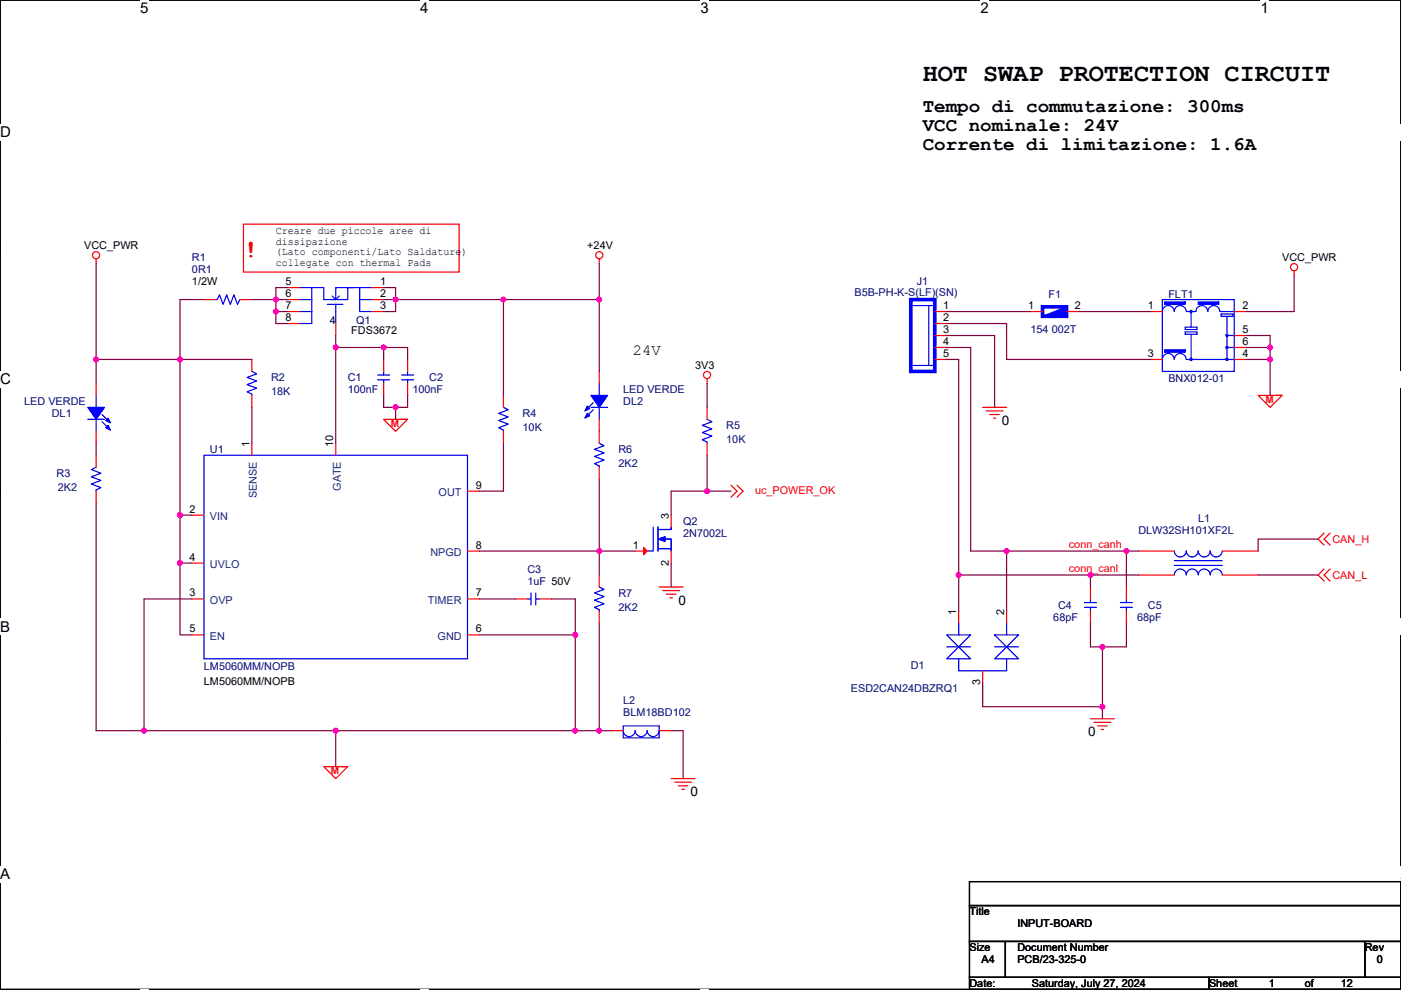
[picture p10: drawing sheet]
<svg xmlns="http://www.w3.org/2000/svg" width="297mm" height="210mm" viewBox="0 0 297 210" stroke-linecap="round" stroke-linejoin="round" font-family="sans-serif">
<path d="M.1 0h296.9v209.8h-296.9z" fill="none" stroke="#000" stroke-width=".25"/>
<g fill="#fff">
<path d="M29.7 0h1.8v3.6h-1.8z"/>
<path d="M29.7 209.8l1.8 .1z"/>
</g>
<path d="M59.4 0h.1M59.4 209.8h.1" fill="none" stroke="#000" stroke-width=".25"/>
<g fill="#fff">
<path d="M89.1 0h1.8v3.6h-1.8z"/>
<path d="M89.1 209.8l1.8 .1z"/>
</g>
<path d="M118.8 0h.1M118.8 209.8h.1" fill="none" stroke="#000" stroke-width=".25"/>
<g fill="#fff">
<path d="M148.5 0h1.8v3.6h-1.8z"/>
<path d="M148.5 209.8l1.8 .1z"/>
</g>
<path d="M178.2 0h.1M178.2 209.8h.1" fill="none" stroke="#000" stroke-width=".25"/>
<g fill="#fff">
<path d="M207.9 0h1.7v3.6h-1.7z"/>
<path d="M207.9 209.8l1.7 .1z"/>
</g>
<path d="M237.6 0h.1M237.6 209.8h.1" fill="none" stroke="#000" stroke-width=".25"/>
<g fill="#fff">
<path d="M267.3 0h1.7v3.6h-1.7z"/>
<path d="M267.3 209.8l1.7 .1z"/>
<path d="M.1 26.3h2.2v3.5h-2.2z"/>
<path d="M297 26.3v3.5z"/>
<path d="M.1 78.7h2.2v3.5h-2.2z"/>
<path d="M297 78.7v3.5z"/>
</g>
<path d="M.1 52.5h.1M297 52.5h.1" fill="none" stroke="#000" stroke-width=".25"/>
<g fill="#fff">
<path d="M.1 131.2h2.1v3.5h-2.1z"/>
<path d="M297 131.2v3.5z"/>
</g>
<path d="M.1 104.9h.1M297 104.9h.1" fill="none" stroke="#000" stroke-width=".25"/>
<g fill="#fff">
<path d="M0 183.6h2.2v3.5h-2.2z"/>
<path d="M297 183.6v3.5z"/>
</g>
<path d="M.1 157.4h.1M297 157.4h.1M205.5 199.7h7.7v7.6h-7.7zM205.5 187h91.5v5.1h-91.5zM205.5 192.1h91.5v7.6h-91.5zM213.2 199.7h76.2v7.6h-76.2zM289.4 199.7h7.6v7.6h-7.6zM205.5 207.3h50.8v2.5h-50.8zM256.3 207.3h40.7v2.5h-40.7z" fill="none" stroke="#000" stroke-width=".25"/>
<g fill="none" stroke="#f00" stroke-width=".25">
<path d="M20.4 54.9v1M51.6 47.5h45.7v10.2h-45.7zM127.1 54.9v1M274.4 57.4v1.1M43.2 63.5h2.6M50.9 63.5h2.5M53.4 76.2v2.6M61 61h2.6M61 63.5h2.6M61 66.1h2.6M61 68.6h2.6M71.2 68.6v2.6"/>
<path d="M78.8 61h2.5M78.8 63.5h2.5M78.8 66.1h2.5M81.3 76.2v2.6M86.4 76.2v2.6M127.1 78.8v2.5M198.2 66.1h2.5M198.2 68.6h2.5M198.2 71.2h2.5M198.2 73.7h2.5M198.2 76.2h2.5M218.5 66.1h2.5"/>
<path d="M226.1 66.1h2.6M243.9 66.1h2.5M243.9 76.2h2.5M261.7 76.2h2.5M261.7 73.7h2.5M261.7 66.1h2.5M261.7 71.2h2.5M20.4 81.3v2.6M20.4 91.5v2.5M20.4 96.6v2.5M53.4 83.9v2.5M53.4 94v2.6"/>
<path d="M71.2 94v2.6M81.3 88.9h5.1l-2.5 2.6zM81.3 81.3v2.6M85.2 88.9h1.2M86.4 81.3v2.6M106.7 83.9v2.5M106.7 91.5v2.5M127.1 88.9v5.1M127.1 99.1v2.5M149.9 80.3v1M149.9 86.4v2.5M149.9 94v2.6"/>
<path d="M208.3 86.4h5.1M209.1 87.2h3.6M209.9 87.9h2M210.6 88.7h.5M266.8 83.9h5l-2.5 2.5zM270.6 83.9h1.2M20.4 104.2v2.5M40.7 109.3h2.5M40.7 119.4h2.5M99.1 116.9h2.6M99.1 104.2h2.6M134.7 116.9h2.5"/>
<path d="M142.3 116.9v2.5M142.3 109.3v2.5M155 102.9l1.3 1.3-1.3 1.3M156.3 102.9l1.2 1.3-1.2 1.3M241.4 116.9h7.6M259.1 116.9h7.7M280.7 113.1l-1.2 1.2 1.2 1.3M282 113.1l-1.3 1.2 1.3 1.3M40.7 134.7h2.5M40.7 127h2.5M99.1 127h2.6M99.1 134.7h2.6"/>
<path d="M109.3 127h2.5M114.4 127h2.5M127.1 122v2.5M127.1 129.6v2.5M139.8 124.5h5M140.5 125.3h3.6M141.3 126h2M142 126.8h.6M203.3 129.6v2.5M213.4 129.6v2.5M231.2 129.6v2.5M231.2 124.5v2.5"/>
<path d="M238.8 129.6v2.5M238.8 124.5v2.5M241.4 122h7.6M259.1 122h7.7M280.7 120.7l-1.2 1.3 1.2 1.2M282 120.7l-1.3 1.3 1.3 1.2M129.6 155h2.5M139.8 155h2.5M208.3 142.3v2.5M231.2 152.4h5.1M232 153.2h3.5M232.7 154h2.1"/>
<path d="M233.5 154.7h.5M68.6 162.6h5.1l-2.5 2.5zM72.5 162.6h1.2M142.3 165.1h5.1M143.1 165.9h3.5M143.8 166.7h2.1M144.6 167.4h.5"/>
<circle cx="20.4" cy="54.1" r=".76"/>
<circle cx="127" cy="54.1" r=".76"/>
<circle cx="274.4" cy="56.7" r=".76"/>
<circle cx="149.9" cy="79.5" r=".76"/>
</g>
<g fill="none" stroke="#00f" stroke-width=".25">
<path d="M45.8 63.5h.2l.5-1 .8 2.1 .8-2.1 .7 2.1 .8-2.1 .8 2.1 .5-1.1M53.4 78.8l1 .5-2 .8 2 .7-2 .8 2 .7-2 .8 1 .5v.3M63.6 63.5h2.5M63.6 66.1h2.5M63.6 61h2.5v2.5M66.1 63.5v2.6M66.1 66.1v2.5h-2.5M69.4 64.6h3.3M70.4 62.8l.8 .7 .7-.7M71.2 64.6v4M75 61h-3.8v2.5M76.3 61h2.5"/>
<path d="M76.3 61v2.5M76.3 61h-2.6v2.5h-5.1v-2.5h-2.5M78.8 63.5h-2.5v2.6h2.5M80.1 79.5h2.5M81.3 78.8v.7M85.2 79.5h2.5M86.4 78.8v.7M193.1 64.8h5.1M193.1 77.5h5.1M196.9 64.8v12.7M246.4 76.2a1.26 1.26 0 0 1 1.3-1.2 1.26 1.26 0 0 1 1.3 1.2 1.27 1.27 0 0 1 1.2-1.2 1.27 1.27 0 0 1 1.3 1.2h10.2M246.4 63.5h15.3v15.3h-15.3z"/>
<path d="M251.3 70.4h2.5v.5h-2.5zM251.3 69.4h2.5v.5h-2.5zM251.5 66.1a1.26 1.26 0 0 0-1.3-1.3 1.26 1.26 0 0 0-1.2 1.3 1.27 1.27 0 0 0-1.3-1.3 1.27 1.27 0 0 0-1.3 1.3M251.5 66.1h2.1M252.5 70.9v5.3M252.5 66.1v3.3M258.6 66.1a1.27 1.27 0 0 0-1.3-1.3 1.27 1.27 0 0 0-1.2 1.3 1.26 1.26 0 0 0-1.3-1.3 1.26 1.26 0 0 0-1.2 1.3M258.6 66.1h3.1M258.9 66.6h2.5v.5h-2.5zM260.2 71.2h1.5M260.2 73.7h1.5M260.2 67.1v9.1"/>
<path d="M18.6 88.9h3.6M20.4 83.9v2.5M20.4 88.9v2.6M20.4 99.1l-1 .5 2 .8-2 .7 2 .8-2 .8 2 .7-1 .5v.3M21.7 87.9l1.5 1.6M21.7 89.5l1.5 1.5M43.2 96.6h55.9v43.1h-55.9zM80.1 80.6h2.5M81.3 80.6v.7M85.2 80.6h2.5M86.4 80.6v.7M106.7 86.4l1.1 .5-2.1 .8 2.1 .7-2.1 .8 2.1 .8-2.1 .7 1 .5v.3"/>
<path d="M125.3 86.4h3.5M125.8 85.4l-1.5 1.5M125.8 86.9l-1.5 1.5M127.1 94l1 .5-2.1 .8 2.1 .8-2.1 .7 2.1 .8-2.1 .7 1.1 .5v.3M127.1 81.3v2.6M127.1 86.4v2.5M149.9 88.9l1 .6-2 .7 2 .8-2 .7 2 .8-2 .8 1 .5v.2M138.5 111.8v5.1h-1.3M139.5 111.8v5.1M139.5 116.4h2.8M139.8 116.4h2.2M139.8 112.3h2.5v-.5v.5h-2.8"/>
<path d="M140.8 114.3h1.5v2.6v-2.6h-1M249 118.9h10.1M249 119.9h10.1M249 116.9a1.26 1.26 0 0 0 1.2 1.2 1.26 1.26 0 0 0 1.3-1.2 1.27 1.27 0 0 0 1.3 1.2 1.27 1.27 0 0 0 1.2-1.2 1.27 1.27 0 0 0 1.3 1.2 1.27 1.27 0 0 0 1.3-1.2 1.27 1.27 0 0 0 1.2 1.2 1.27 1.27 0 0 0 1.3-1.2M111.8 127h.8M112.6 125.8v2.5M113.6 125.8v2.5M113.6 127h.8M127.1 124.5l1 .5-2.1 .8 2.1 .7-2.1 .8 2.1 .8-2.1 .7 1.1 .5v.3M200.7 134.7h5.1l-2.5 2.5zM200.7 137.2h5.1M200.7 139.7l2.6-2.5 2.5 2.5z"/>
<path d="M203.3 132.1v2.6M210.9 134.7h5.1l-2.6 2.5zM210.9 137.2h5.1M210.9 139.7l2.5-2.5 2.6 2.5zM213.4 132.1v2.6M213.4 139.7v2.6h-5.1h-5v-2.6M229.9 128.8h2.6M229.9 127.8h2.6M231.2 127v.8M231.2 128.8v.8M237.5 128.8h2.6M237.5 127.8h2.6"/>
<path d="M238.8 127v.8M238.8 128.8v.8M249 121.9a1.27 1.27 0 0 1 1.3-1.2 1.27 1.27 0 0 1 1.2 1.2 1.27 1.27 0 0 1 1.3-1.2 1.27 1.27 0 0 1 1.3 1.2 1.27 1.27 0 0 1 1.2-1.2 1.27 1.27 0 0 1 1.3 1.2 1.26 1.26 0 0 1 1.3-1.2 1.26 1.26 0 0 1 1.2 1.2M132.1 154h7.7v2.5h-7.7zM132.1 155a1.27 1.27 0 0 0 1.3 1.2 1.27 1.27 0 0 0 1.3-1.2 1.26 1.26 0 0 0 1.2 1.2 1.26 1.26 0 0 0 1.3-1.2M137.2 155a1.26 1.26 0 0 0 1.3 1.2 1.26 1.26 0 0 0 1.2-1.2"/>
</g>
<g fill="#00f" stroke="#00f" stroke-width=".25">
<path d="M18.6 86.4h3.6l-1.8 2.5z" fill-rule="evenodd"/>
<path d="M22.9 90.2l.5 1-1-.5z" fill-rule="evenodd"/>
<path d="M22.9 88.7l.5 1-1-.5z" fill-rule="evenodd"/>
<path d="M246.9 64.1v.5h4.4v-.5z" fill-rule="evenodd"/>
<path d="M254.1 64.1v.5h4.3v-.5z" fill-rule="evenodd"/>
<path d="M246.9 74.2v.5h4.4v-.5z" fill-rule="evenodd"/>
<path d="M125.3 83.9h3.5l-1.7 2.5z" fill-rule="evenodd"/>
<path d="M124.5 87.7l.5 .5-1 .5z" fill-rule="evenodd"/>
<path d="M124.5 86.1l.5 .6-1 .5z" fill-rule="evenodd"/>
<path d="M221 67.1l5.1-2v2z" fill-rule="evenodd"/>
<path d="M139.5 114.3l1.5-.5v1.1z" fill-rule="evenodd"/>
<circle cx="260.1" cy="76.2" r=".24"/>
<circle cx="260.1" cy="71.1" r=".24"/>
<circle cx="260.1" cy="73.7" r=".24"/>
<circle cx="252.5" cy="66.1" r=".24"/>
<circle cx="252.5" cy="76.2" r=".24"/>
</g>
<path d="M193.1 63.5h5.1v15.3h-5.1zM221 65.1h5.1v2h-5.1z" fill="none" stroke="#00f" stroke-width=".76"/>
<path d="M136.5 116.1l.7 .8-.7 .7z" fill="#f00" stroke="#f00" stroke-width=".25"/>
<g fill="none" stroke="#800040" stroke-width=".25">
<path d="M20.4 55.9v20.3M127.1 55.9v7.6M274.4 58.5v7.6h-10.2M20.4 76.2h17.8v33.1h2.5M20.4 76.2v5.1M43.2 63.5h-5v12.7h15.2M53.4 63.5h5.1M58.5 63.5h2.5M58.5 66.1h2.5M58.5 63.5v2.6M58.5 66.1v2.5h2.5M61 61h-2.5v2.5"/>
<path d="M71.2 71.2v2.5M71.2 73.7v20.3M71.2 73.7h10.1M81.3 73.7h5.1v2.5M81.3 61h2.6v2.5M81.3 63.5h2.6M81.3 73.7v2.5M83.9 63.5v2.6h-2.6M83.9 63.5h22.8M106.7 63.5h20.4M106.7 63.5v20.4M127.1 63.5v15.3"/>
<path d="M200.7 76.2h2.6v45.8M200.7 73.7h5.1v43.2h7.6M200.7 71.2h10.2v15.2M200.7 68.6h12.7v7.6h30.5M200.7 66.1h17.8M228.7 66.1h15.2M264.2 76.2h5.1M264.2 71.2h5.1v2.5M264.2 73.7h5.1M269.3 76.2v7.7M269.3 73.7v2.5M20.4 94v2.6"/>
<path d="M53.4 86.4v7.6M81.3 83.9v2.5h2.6M83.9 86.4v2.5M86.4 83.9v2.5h-2.5M106.7 94v10.2h-5M149.9 81.3v5.1M149.9 96.6v7.6M20.4 106.7v48.3h10.1M38.2 109.3v10.1h2.5M38.2 119.4v15.3h2.5M101.7 116.9h25.4M127.1 101.6v15.3"/>
<path d="M127.1 116.9v5.1M127.1 116.9h7.6M142.3 119.4v5.1M149.9 104.2h5.1M149.9 104.2h-7.6v5.1M213.4 116.9v12.7M213.4 116.9h25.4M238.8 116.9v7.6M238.8 116.9h2.6M279.5 114.3h-12.7v2.6M40.7 127h-10.2v28M101.7 134.7h20.3v20.3"/>
<path d="M101.7 127h7.6M116.9 127h5.1v7.7M127.1 132.1v22.9M203.3 122h27.9M203.3 122v7.6M231.2 122h10.2M231.2 122v2.5M231.2 132.1v5.1h2.5v12.7M238.8 132.1v5.1h-5.1M266.8 122h12.7M30.5 155h40.7M71.2 155v7.6"/>
<path d="M71.2 155h50.8M122 155h5.1M127.1 155h2.5M142.3 155h2.5v10.1M208.3 144.8v5.1h25.4M233.7 149.9v2.5"/>
</g>
<g fill="#f0f" stroke="#f0f" stroke-width=".25">
<circle cx="58.5" cy="63.5" r=".5"/>
<circle cx="58.5" cy="66.1" r=".5"/>
<circle cx="83.9" cy="63.5" r=".5"/>
<circle cx="81.3" cy="73.7" r=".5"/>
<circle cx="71.2" cy="73.7" r=".5"/>
<circle cx="38.1" cy="109.2" r=".5"/>
<circle cx="38.1" cy="76.2" r=".5"/>
<circle cx="38.1" cy="119.4" r=".5"/>
<circle cx="30.5" cy="155" r=".5"/>
<circle cx="122" cy="134.6" r=".5"/>
<circle cx="122" cy="155" r=".5"/>
<circle cx="71.2" cy="155" r=".5"/>
<circle cx="83.9" cy="86.4" r=".5"/>
<circle cx="127" cy="155" r=".5"/>
<circle cx="127" cy="63.5" r=".5"/>
<circle cx="127" cy="116.9" r=".5"/>
<circle cx="106.7" cy="63.5" r=".5"/>
<circle cx="20.4" cy="76.2" r=".5"/>
<circle cx="269.3" cy="73.7" r=".5"/>
<circle cx="269.3" cy="76.2" r=".5"/>
<circle cx="149.9" cy="104.2" r=".5"/>
<circle cx="233.7" cy="137.2" r=".5"/>
<circle cx="203.2" cy="121.9" r=".5"/>
<circle cx="231.2" cy="121.9" r=".5"/>
<circle cx="238.8" cy="116.9" r=".5"/>
<circle cx="213.4" cy="116.9" r=".5"/>
<circle cx="233.7" cy="149.9" r=".5"/>
</g>
<text font-size="5.3" x="195.6" y="17.2">HOT SWAP PROTECTION CIRCUIT</text>
<text font-size="5.3" fill="#f00" x="51.6" y="54.6">!</text>
<g font-size="4.1">
<text x="195.6" y="23.8">Tempo di commutazione: 300ms</text>
<text x="195.6" y="27.8">VCC nominale: 24V</text>
<text x="195.6" y="31.9">Corrente di limitazione: 1.6A</text>
</g>
<text font-size="3.3" x="134.2" y="75.3">24V</text>
<g font-size="3.2">
<text x="29.7" y="2.9">5</text>
<text x="89.1" y="2.9">4</text>
<text x="148.5" y="2.9">3</text>
<text x="207.9" y="2.9">2</text>
<text x="267.3" y="2.9">1</text>
<text x=".1" y="29.1">D</text>
<text x=".1" y="81.5">C</text>
<text x=".1" y="134">B</text>
<text x=".1" y="186.4">A</text>
<text x="297" y="186.4">A</text>
</g>
<g font-size="2.8">
<text x="212.4" y="90.2">0</text>
<text x="143.8" y="128.3">0</text>
<text x="230.7" y="156.2">0</text>
<text x="146.4" y="168.9">0</text>
</g>
<g font-size="2.3">
<text x="17.8" y="52.9">VCC_PWR</text>
<text x="58.5" y="49.6">Creare due piccole aree di</text>
<text x="58.5" y="51.9">dissipazione</text>
<text x="124.5" y="52.9">+24V</text>
<text x="58.5" y="54.2">(Lato componenti/Lato Saldature)</text>
<text x="58.5" y="56.5">collegate con thermal Pads</text>
<text x="271.8" y="55.4">VCC_PWR</text>
<text x="40.7" y="60.5">1/2W</text>
<text x="60.5" y="60.5">5</text>
<text x="60.5" y="63">6</text>
<text x="60.5" y="65.6">7</text>
<text x="80.6" y="60.5">1</text>
<text x="80.6" y="63">2</text>
<text x="80.6" y="65.6">3</text>
<text x="200" y="65.6">1</text>
<text x="218" y="65.6">1</text>
<text x="227.9" y="65.6">2</text>
<text x="243.4" y="65.6">1</text>
<text x="263.5" y="65.6">2</text>
<text x="60.5" y="68.1">8</text>
<text x="69.9" y="68.6">4</text>
<text x="74.5" y="70.9">FDS3672</text>
<text x="200" y="68.1">2</text>
<text x="200" y="70.6">3</text>
<text x="263.5" y="70.6">5</text>
<text x="200" y="73.2">4</text>
<text x="200" y="75.7">5</text>
<text x="243.4" y="75.7">3</text>
<text x="263.5" y="75.7">4</text>
<text x="263.5" y="73.2">6</text>
<text x="147.4" y="78.3">3V3</text>
<text x="52.9" y="94.8" transform="rotate(-90 52.9 94.8)">1</text>
<text x="70.7" y="94.8" transform="rotate(-90 70.7 94.8)">10</text>
<text x="100.9" y="103.7">9</text>
<text x="40.2" y="108.7">2</text>
<text x="141.8" y="110" transform="rotate(-90 141.8 110)">3</text>
<text x="40.2" y="118.9">4</text>
<text x="100.9" y="116.4">8</text>
<text x="134.2" y="116.4">1</text>
<text x="141.8" y="120" transform="rotate(-90 141.8 120)">2</text>
<text x="40.2" y="126.5">3</text>
<text x="100.9" y="126.5">7</text>
<text x="202.7" y="130.3" transform="rotate(-90 202.7 130.3)">1</text>
<text x="212.9" y="130.3" transform="rotate(-90 212.9 130.3)">2</text>
<text x="40.2" y="134.1">5</text>
<text x="100.9" y="134.1">6</text>
<text x="43.2" y="145.4">LM5060MM/NOPB</text>
<text x="207.8" y="145.4" transform="rotate(-90 207.8 145.4)">3</text>
<text x="205.5" y="194.1">Title</text>
<text x="215.7" y="196.7">INPUT-BOARD</text>
<text x="205.5" y="201.7">Size</text>
<text x="215.7" y="201.7">Document Number</text>
<text x="289.4" y="201.7">Rev</text>
<text x="205.5" y="209.4">Date:</text>
<text x="208.1" y="204.3">A4</text>
<text x="215.7" y="204.3">PCB/23-325-0</text>
<text x="218.8" y="209.4">Saturday, July 27, 2024</text>
<text x="256.3" y="209.4">Sheet</text>
<text x="269" y="209.4">1</text>
<text x="276.7" y="209.4">of</text>
<text x="284.3" y="209.4">12</text>
<text x="291.9" y="204.3">0</text>
</g>
<g font-size="2.3" fill="#000080">
<text x="40.7" y="55.4">R1</text>
<text x="40.7" y="58">0R1</text>
<text x="181.2" y="62.8">B5B-PH-K-S(LF)(SN)</text>
<text x="194.4" y="60.5">J1</text>
<text x="222.3" y="63.3">F1</text>
<text x="247.7" y="63.3">FLT1</text>
<text x="75.5" y="68.6">Q1</text>
<text x="218.5" y="70.7">154 002T</text>
<text x="57.5" y="80.8">R2</text>
<text x="57.5" y="83.9">18K</text>
<text x="73.7" y="80.8">C1</text>
<text x="73.7" y="83.4">100nF</text>
<text x="87.4" y="83.4">100nF</text>
<text x="91" y="80.8">C2</text>
<text x="132.1" y="83.4">LED VERDE</text>
<text x="247.7" y="81.1">BNX012-01</text>
<text x="5.1" y="85.9">LED VERDE</text>
<text x="11" y="88.5">DL1</text>
<text x="110.8" y="88.5">R4</text>
<text x="132.1" y="85.9">DL2</text>
<text x="110.8" y="91.5">10K</text>
<text x="154" y="91">R5</text>
<text x="154" y="94">10K</text>
<text x="12" y="101.2">R3</text>
<text x="44.5" y="96.1">U1</text>
<text x="131.1" y="96.1">R6</text>
<text x="131.1" y="99.1">2K2</text>
<text x="12.3" y="104.2">2K2</text>
<text x="144.8" y="111.3">Q2</text>
<text x="144.8" y="113.9">2N7002L</text>
<text x="241.4" y="113.3">DLW32SH101XF2L</text>
<text x="254.1" y="110.8">L1</text>
<text x="111.8" y="121.5">C3</text>
<text x="111.8" y="124">1uF 50V</text>
<text x="131.1" y="126.6">R7</text>
<text x="131.1" y="129.6">2K2</text>
<text x="223.3" y="131.6">68pF</text>
<text x="224.3" y="129.1">C4</text>
<text x="241.1" y="131.6">68pF</text>
<text x="243.4" y="129.1">C5</text>
<text x="43.2" y="142">LM5060MM/NOPB</text>
<text x="193.1" y="141.8">D1</text>
<text x="132.1" y="149.4">L2</text>
<text x="180.4" y="146.9">ESD2CAN24DBZRQ1</text>
<text x="132.1" y="152">BLM18BD102</text>
</g>
<g font-size="2.3" fill="#004080">
<text x="54.5" y="105.7" transform="rotate(-90 54.5 105.7)">SENSE</text>
<text x="72.2" y="104.1" transform="rotate(-90 72.2 104.1)">GATE</text>
<text x="93" y="105.2">OUT</text>
<text x="44.5" y="110.3">VIN</text>
<text x="91.2" y="117.9">NPGD</text>
<text x="44.5" y="120.5">UVLO</text>
<text x="44.5" y="128.1">OVP</text>
<text x="90.7" y="128.1">TIMER</text>
<text x="44.5" y="135.7">EN</text>
<text x="92.8" y="135.7">GND</text>
</g>
<g font-size="2.3" fill="#f00">
<text x="160.1" y="104.7">uc_POWER_OK</text>
<text x="226.6" y="116.3">conn_canh</text>
<text x="282.5" y="115.1">CAN_H</text>
<text x="226.6" y="121.3">conn_canl</text>
<text x="282.5" y="122.7">CAN_L</text>
</g>
<g font-size="2" fill="#f00">
<text x="268.3" y="85.5">M</text>
<text x="82.9" y="90.6">M</text>
<text x="70.2" y="164.2">M</text>
</g>
</svg>
